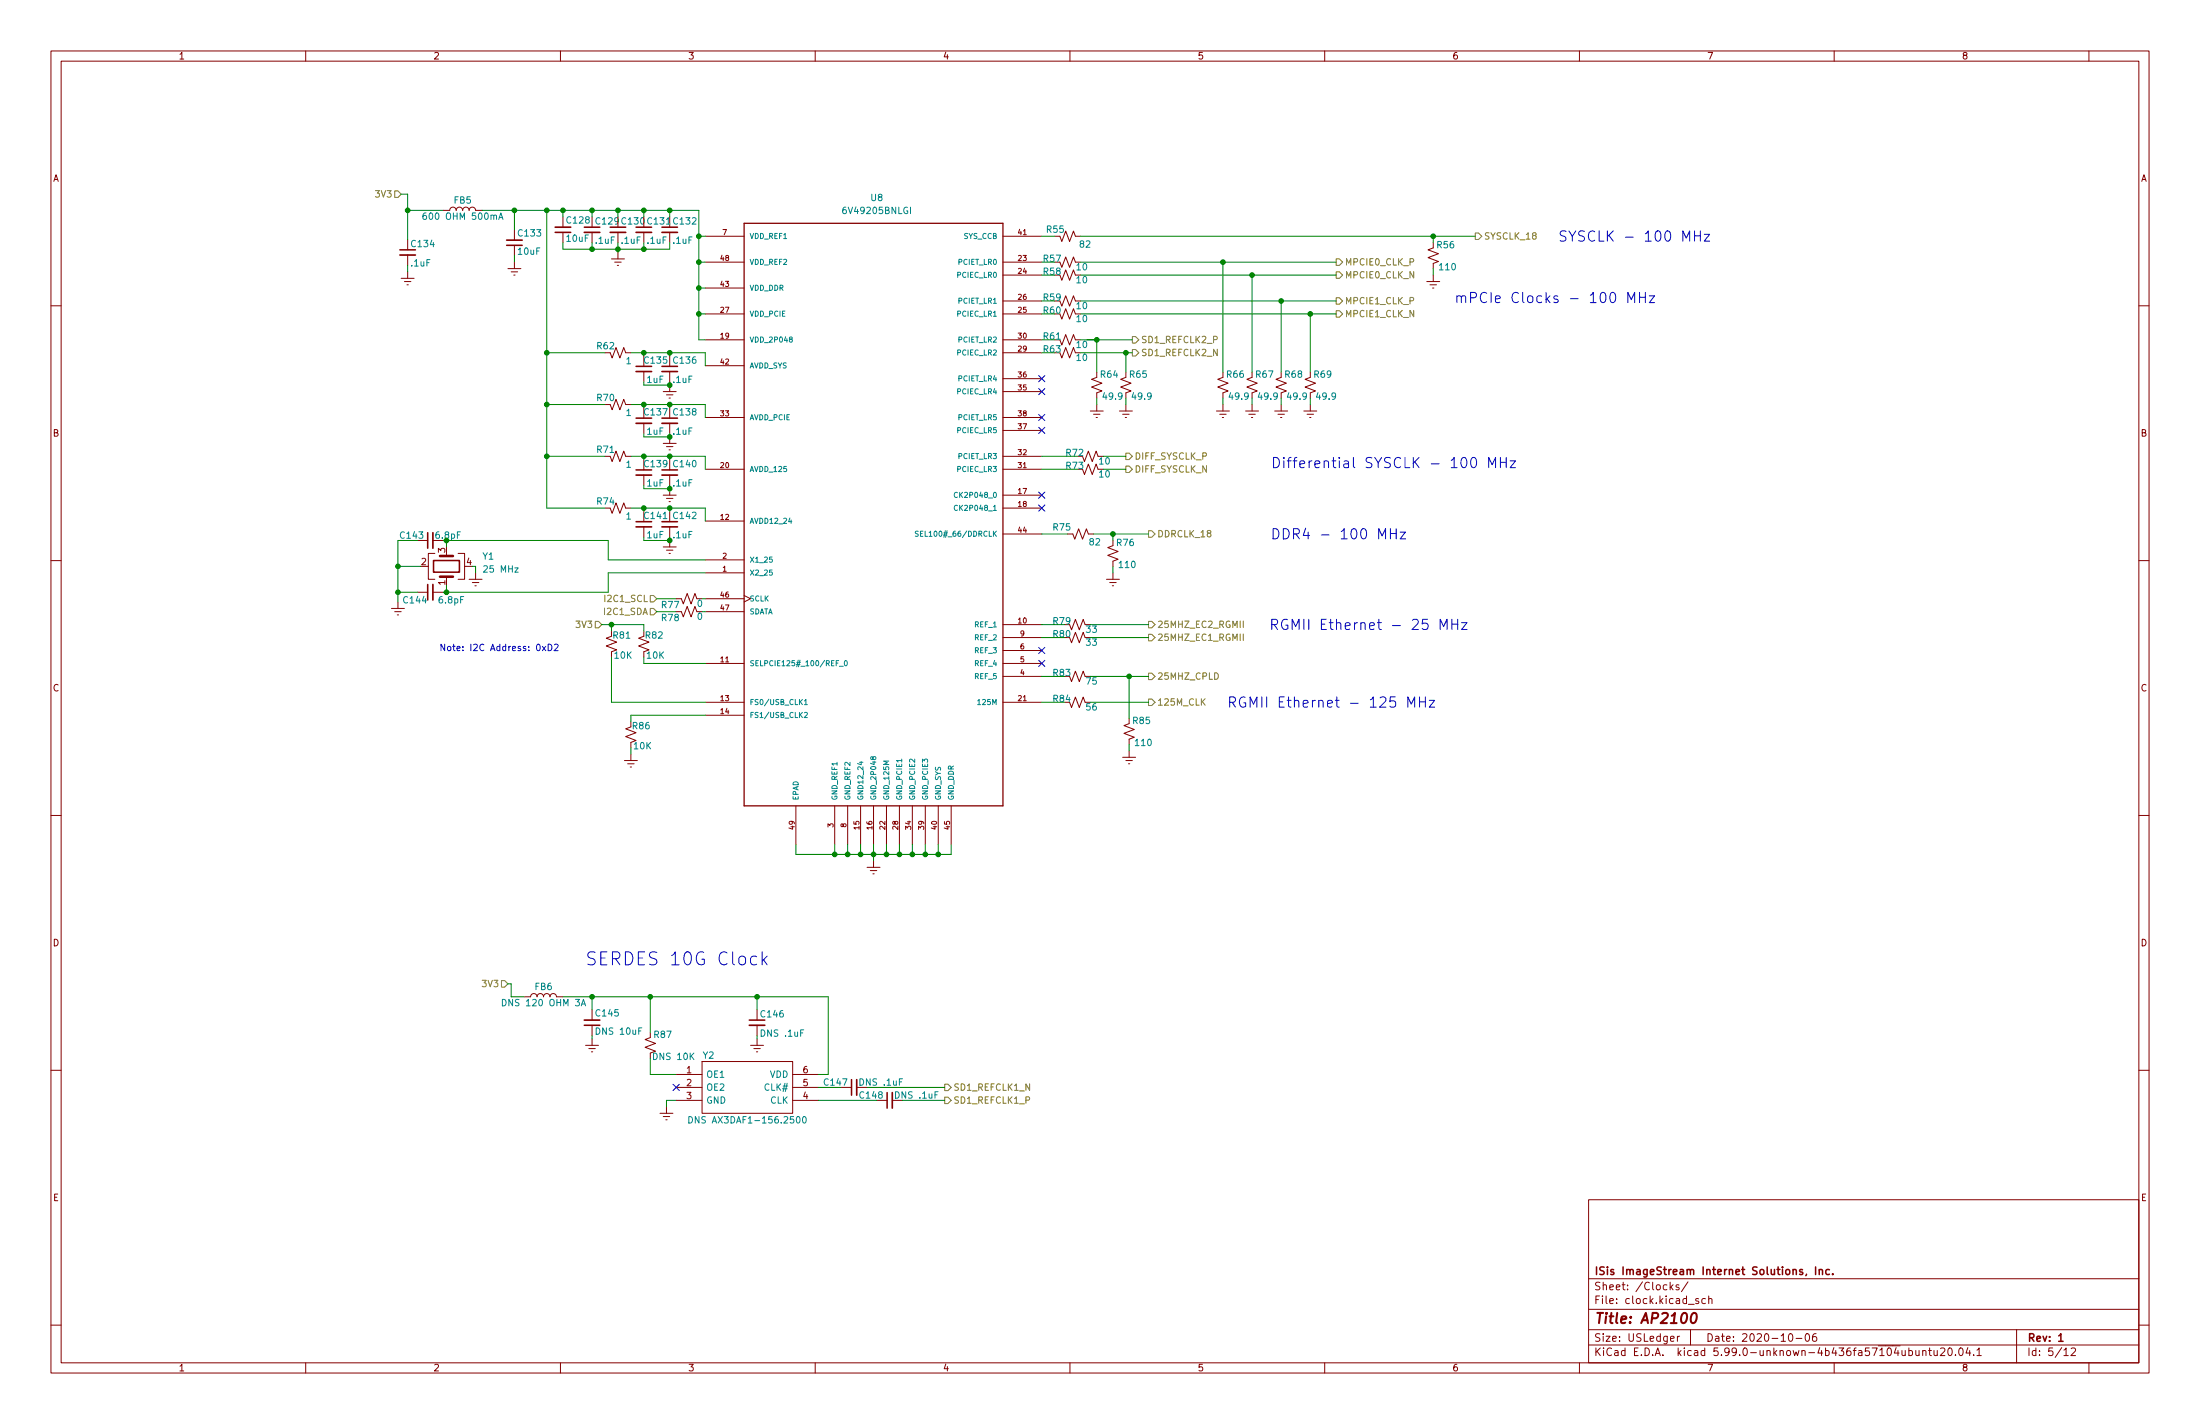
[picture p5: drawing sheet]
<svg xmlns="http://www.w3.org/2000/svg" width="432mm" height="279mm" viewBox="0 0 432 279" stroke-linecap="round" stroke-linejoin="round" font-family="sans-serif">
<g fill="none" stroke="#840000" stroke-width=".2">
<path d="M10 10h411.8v259.4h-411.8zM12 12h407.8v255.4h-407.8zM60 10v2M110 10v2M160 10v2M210 10v2M260 10v2M310 10v2M360 10v2M410 10v2M10 60h2M78.7 54.6h2.6"/>
<path d="M79.4 55.2h1.2M79.9 55.9h.2M80 47v2M80 50v2.1M80 53.3v1.3M88.3 41.3a.64 .64 0 0 1 .6-.7 .64 .64 0 0 1 .6 .7 .64 .64 0 0 1 .7-.7 .64 .64 0 0 1 .6 .7 .64 .64 0 0 1 .6-.7 .64 .64 0 0 1 .7 .7 .64 .64 0 0 1 .6-.7 .64 .64 0 0 1 .6 .7M99.7 52.7h2.5M100.3 53.3h1.3M100.8 54h.3M101 45.1v2M101 48.1v2.1M101 51.4v1.3"/>
<path d="M110.5 42.5v2.1M110.5 45.6v2M116.2 42.5v2.1M116.2 45.6v2M120 50.8h2.6M120.6 51.4h1.3M121.2 52.1h.2M121.3 45.6v2M121.3 49.5v1.3M126.4 45.6v2M131.4 45.6v2M138.4 51.4h7.6"/>
<path d="M138.4 46.4h7.6M138.4 56.5h7.6M196.8 51.4h7.7M196.8 54h7.7M196.8 46.4h7.7M196.8 59.1h7.7M207 46.4h1l.4 1 .8-2.1 .7 2.1 .8-2.1 .4 1.1h1M208 51.4l.4 1.1 .8-2.1 .7 2.1 .8-2.1 .4 1M208 54l.4 1 .8-2 .7 2 .8-2 .4 1M208 59.1l.4 1 .8-2.1 .7 2.1 .8-2.1 .4 1.1M280 55.2h2.6M280.7 55.9h1.2"/>
<path d="M281.2 56.5h.2M281.3 47.6v1l-1 .4 2 .8-2 .7 2 .8-1 .4v1M281.3 54v1.2M419.8 60h2M118.7 69.2h1.1l.3 1 .8-2 .8 2 .7-2 .4 1h1M118.7 79.4h1.1l.3 1 .8-2 .8 2 .7-2 .4 1h1M126.4 72.9v2M130.2 76.8h2.5M130.8 77.5h1.3M131.3 78.1h.3M131.4 69.9v2M131.4 72.9v2"/>
<path d="M131.4 75.6v1.2M138.4 66.7h7.6M138.4 61.6h7.6M138.4 71.8h7.6M196.8 69.2h7.7M196.8 76.8h7.7M196.8 66.7h7.7M196.8 61.6h7.7M196.8 74.3h7.7M208 69.2l.4 1 .8-2 .7 2 .8-2 .4 1M208 66.7l.4 1 .8-2 .7 2 .8-2 .4 1M208 61.6l.4 1 .8-2 .7 2 .8-2 .4 1"/>
<path d="M215.3 73v1l-1.1 .4 2.1 .8-2.1 .7 2.1 .8-1 .4v1M215.3 79.4v1.2M221 73v1l-1 .4 2 .8-2 .7 2 .8-1 .4v1M221 79.4v1.2M240 73v1l-1 .4 2 .8-2 .7 2 .8-1 .4v1M240 79.4v1.2M245.7 73v1l-1 .4 2.1 .8-2.1 .7 2.1 .8-1.1 .4v1M245.7 79.4v1.2M251.5 73v1l-1.1 .4 2.1 .8-2.1 .7 2.1 .8-1 .4v1M251.5 79.4v1.2M257.2 73v1l-1 .4 2 .8-2 .7 2 .8-1 .4v1M257.2 79.4v1.2"/>
<path d="M118.7 89.5h1.1l.3 1.1 .8-2.1 .8 2.1 .7-2.1 .4 1h1M118.7 99.7h1.1l.3 1 .8-2 .8 2 .7-2 .4 1h1M126.4 83.1v2M126.4 93.2v2.1M130.2 97.2h2.5M130.2 87h2.5M130.8 97.8h1.3M130.8 87.6h1.3M131.3 98.4h.3M131.3 88.3h.3M131.4 80v2M131.4 83.1v2"/>
<path d="M131.4 85.7v1.3M131.4 90.2v2M131.4 93.2v2.1M131.4 95.9v1.3M138.4 81.9h7.6M138.4 92.1h7.6M196.8 81.9h7.7M196.8 97.2h7.7M196.8 89.5h7.7M196.8 99.7h7.7M196.8 92.1h7.7M196.8 84.5h7.7"/>
<path d="M212.5 92.1l.4 1 .7-2 .8 2 .7-2 .4 1M212.5 89.5l.4 1.1 .7-2.1 .8 2.1 .7-2.1 .4 1M214 80.6h2.5M214.6 81.3h1.3M215.1 81.9h.3M219.7 80.6h2.5M220.3 81.3h1.3M220.9 81.9h.2M238.8 80.6h2.5M239.4 81.3h1.3M239.9 81.9h.3M244.5 80.6h2.5"/>
<path d="M245.1 81.3h1.3M245.6 81.9h.3M250.2 80.6h2.5M250.8 81.3h1.3M251.3 81.9h.3M255.9 80.6h2.5M256.5 81.3h1.3M257 81.9h.3M10 110h2M76.8 119.4h2.6M78.1 118.1v1.3M81.9 106h2"/>
<path d="M81.9 116.2h2M85 106h2M85 116.2h2M85.3 108.6h-1.2v5.1h1.2M87.6 108.6v.5M87.6 113.2v.5M89.9 108.6h1.3v5.1h-1.3M92.1 113.7h2.5M92.7 114.3h1.3M93.2 114.9h.3M93.3 112.4v1.3M126.4 103.4v2"/>
<path d="M130.2 107.3h2.5M130.8 108h1.3M131.3 108.6h.3M131.4 100.3v2.1M131.4 103.4v2M131.4 106v1.3M133.7 117.5l.4 1 .8-2 .7 2 .8-2 .4 1M138.4 112.4h7.6M138.4 109.9h7.6M138.4 102.2h7.6M138.4 117.5h7.6M146 116.8l1.3 .7-1.3 .6"/>
<path d="M196.8 104.8h7.7M209.5 104.8h1.1l.3 1 .8-2 .8 2 .7-2 .4 1h1M217.2 113.7h2.5M217.8 114.3h1.3M218.3 114.9h.3M218.4 106v1.1l-1 .3 2.1 .8-2.1 .8 2.1 .7-1.1 .4v1M218.4 112.4v1.3M419.8 110h2M77.5 120h1.2M78 120.7h.2M120 124.8l-1 .4 2 .8-2 .7 2 .8-1 .4v1M126.4 124.8l-1.1 .4 2.1 .8-2.1 .7 2.1 .8-1 .4v1"/>
<path d="M132.7 120h1l.4 1 .8-2 .7 2 .8-2 .4 1M138.4 120h7.6M138.4 130.2h7.6M138.4 137.8h7.6M196.8 132.7h7.7M196.8 130.2h7.7M196.8 127.6h7.7M196.8 125.1h7.7M196.8 122.6h7.7M196.8 137.8h7.7M209.9 125.1l.4 1 .8-2 .7 2 .8-2 .4 1M209.9 137.8l.4 1 .8-2 .7 2 .8-2 .4 1"/>
<path d="M209.9 132.7l.4 1 .8-2 .7 2 .8-2 .4 1M209.9 122.6l.4 1 .8-2.1 .7 2.1 .8-2.1 .4 1.1M10 160h2M122.6 149.2h2.5M123.2 149.9h1.3M123.7 150.5h.3M123.8 142.6l-1 .4 2 .8-2 .7 2 .8-1 .4v1M123.8 148v1.2M138.4 140.3h7.6M156.2 158.1v7.6M163.8 158.1v7.6M166.4 158.1v7.6"/>
<path d="M168.9 158.1v7.6M171.4 158.1v7.6M174 158.1v7.6M176.5 158.1v7.6M179.1 158.1v7.6M181.6 158.1v7.6M184.1 158.1v7.6M186.7 158.1v7.6M220.3 148.6h2.6M221 149.2h1.2M221.5 149.9h.2M221.6 141v1l-1 .4 2 .7-2 .8 2 .8-1 .3v1.1"/>
<path d="M221.6 147.3v1.3M419.8 160h2M170.2 170.2h2.5M170.8 170.8h1.3M171.3 171.5h.3M171.4 168.9v1.3M104.1 195.6a.64 .64 0 0 1 .7-.7 .64 .64 0 0 1 .6 .7 .64 .64 0 0 1 .6-.7 .64 .64 0 0 1 .7 .7 .64 .64 0 0 1 .6-.7 .64 .64 0 0 1 .6 .7 .64 .64 0 0 1 .7-.7 .64 .64 0 0 1 .6 .7M116.2 198.1v2.1M148.6 198.1v2.1M10 210h2M114.9 205.1h2.6M115.6 205.7h1.2"/>
<path d="M116.1 206.4h.2M116.2 201.2v2M116.2 203.8v1.3M127.6 202.6v1l-1 .4 2.1 .7-2.1 .8 2.1 .7-1.1 .4v1M129.5 218.4h2.6M130.2 219.1h1.2M130.7 219.7h.2M130.8 217.2v1.2M132.7 210.8h5.1M132.7 213.4h5.1M132.7 215.9h5.1M137.8 208.3h17.8v10.1h-17.8z"/>
<path d="M147.3 205.1h2.6M148 205.7h1.2M148.5 206.4h.2M148.6 201.2v2M148.6 203.8v1.3M155.6 210.8h5.1M155.6 213.4h5.1M155.6 215.9h5.1M165.1 213.4h2M168.1 213.4h2.1M172.1 215.9h2M175.1 215.9h2.1"/>
<path d="M419.8 210h2M311.8 235.4h108v32h-108zM10 260h2M311.8 256.9h108M311.8 250.9h108M327.8 251.6v1.5M327.9 252.5l.5 .6M328.4 252.1l-.6 .5M329.5 252.2l-.3-.1-.3 .2 .1 .2 .5 .1v.4h-.6M331.3 251.5l-1.3 1.9M333.4 254.9l-.4-.1-.2 .2 .1 .2 .5 .2v.3h-.6M334.7 254.9l-.4-.1-.3 .3 .2 .6h.5"/>
<path d="M335.4 254.9l.2-.1 .3 .1 .1 .9M335.4 254.3v1.5M419.8 260h2M60 267.4v2M110 267.4v2M160 267.4v2M210 267.4v2M260 267.4v2M310 267.4v2M311.8 263.9h108M311.8 260.9h108M327.9 262.7l.7-.2-.1-.3h-.4l-.2 .2v.7h.6"/>
<path d="M329.2 262.2v1M329.7 262.2l-.5 .3M331.8 260.9v3M351.2 261.7h.2a.8 .8 0 0 1 .5 .7 .8 .8 0 0 1-.5 .8 .99 .99 0 0 1-.2-1.5zM352.5 262.6h1.2M354.5 261.7h.2a.8 .8 0 0 1 .5 .7 .8 .8 0 0 1-.5 .8 1 1 0 0 1-.2-1.5zM356.4 261.7a.6 .6 0 0 0-.7 .6v.6l.2 .2 .4 .1 .2-.2 .1-.5-.2-.2-.4-.1-.3 .3M360 267.4v2M377.4 265.1l.2-.1h.3l.1 1M377.4 265v1M378.5 265h.6M378.7 264.5v1.3l.4 .2"/>
<path d="M379.6 265l.1 .9 .3 .1 .2-.2M380.2 265v1M380.9 264.6l.5-.1 .3 .1v.3l-.9 1.1h.9M382.5 264.5h.2a.8 .8 0 0 1 .5 .7 .8 .8 0 0 1-.5 .8 1 1 0 0 1-.2-1.5zM383.8 265.8v.2M384.7 264.5h.1a.8 .8 0 0 1 .5 .7 .8 .8 0 0 1-.5 .8 .99 .99 0 0 1-.1-1.5zM386.2 264.4l-.3 1.1h.9M386.6 265v1M387.4 265.8v.2M388 264.9l.4-.4v1.5M388 266h.9M395.8 260.9v6.5"/>
<path d="M405.1 264.9l.4-.4v1.5M405.1 266h.8M406.5 264.6l.6-.1 .2 .1 .1 .3-1 1.1h1M410 267.4v2"/>
</g>
<g fill="none" stroke="#840000" stroke-width=".3">
<path d="M78.5 49h3M99.4 48.1h3.1M109 45.6h3M114.7 44.6h3M119.8 44.6h3M124.8 44.6h3.1M129.9 44.6h3.1M124.8 71.9h3.1M129.9 71.9h3.1M124.8 92.2h3.1M124.8 82h3.1M129.9 92.2h3.1"/>
<path d="M129.9 82h3.1M83.9 104.5v3.1M83.9 114.7v3M85.1 110h5.1v2.3h-5.1zM124.8 102.4h3.1M129.9 102.4h3.1M114.7 201.2h3M147.1 200.2h3M167.1 211.8v3.1M174.1 214.4v3M354.6 250l-.2 .3M356.4 248.6v1.5"/>
<path d="M357.1 249.2l.2-.1 .3 .1 .1 .9M357.1 249.1v1M359.1 249.2l-.5-.1-.2 .3 .1 .6h.6M359.7 249.9v.2M404.1 262.1l.4-.4v1.5M404.1 263.2h.8"/>
</g>
<path d="M332.2 257.8l.1-.1a.44 .44 0 0 1 .7 .3 1.15 1.15 0 0 1-.8 1.6l-.2-.1a1.53 1.53 0 0 1 .2-1.7z" fill="none" stroke="#840000" stroke-width=".4"/>
<g fill="none" stroke="#008484" stroke-width=".2">
<path d="M83.6 41.8h-.4l-.1 .3-.1 .7 .2 .3 .5-.2v-.4l-.1-.2h-.4l-.2 .2M97.9 43.1l.4-1.3 .4 1.3M98 42.7h.6M178.7 40.6v1.3M155.1 66.6l-.2-.2 .1-.2h.4l.1 .3-.6 .2 .2 .4 .4-.2-.2-.3M187.9 96.7a.45 .45 0 0 0-.6 .4 .45 .45 0 0 0 .6 .4M187.9 99.2a.45 .45 0 0 0-.6 .4 .45 .45 0 0 0 .6 .5M151.5 111.8h-.4l-.1 .5h.5v.5h-.5M151.5 109.3h-.4l-.1 .5 .5-.1v.5h-.5M155 101.6l-.2 .8h.6M180.2 104.3h-.5a.42 .42 0 0 0 .5 .5l-.1 .4h-.5M180.7 104.7h.3"/>
<path d="M181.1 104.2h-.4v1h.4M157.9 137.5l.3-.3v1.1M157.9 139.9l.4-.1 .2 .3-.7 .7h.7M157.9 138.3h.6M164.6 129.6h-.5v1M164.8 130.7h.7M165.8 129.7l.2-.1a.49 .49 0 0 1 .3 .5 .49 .49 0 0 1-.4 .5l-.2-.4zM191.9 137.5l.3-.3v1.1M191.9 138.3h.6M168.7 149.6h.7M169 149.4v.7l-.7-.3M171.3 148.7l.2-.2 .4 .2v.2l-.4 .1-.3-.5-.3 .1 .1 .4h.1l.2-.2"/>
<path d="M98.6 196.1a.64 .64 0 0 1 .7 .6 .64 .64 0 0 1-.7 .7zM114.1 197.4l.4-1.3 .4 1.3M114.2 197h.6M135.2 219.1a.64 .64 0 0 1 .7 .6 .64 .64 0 0 1-.7 .7zM157.6 219.2l.2-.1a.68 .68 0 0 1 .5 .6 .68 .68 0 0 1-.5 .7l-.3-.5z"/>
</g>
<g fill="none" stroke="#840000" stroke-width=".33">
<path d="M78.5 50h3M99.4 47.1h3.1M109 44.6h3M114.7 45.6h3M119.8 45.6h3M124.8 45.6h3.1M129.9 45.6h3.1M124.8 72.9h3.1M129.9 72.9h3.1M124.8 93.2h3.1M124.8 83.1h3.1M129.9 93.2h3.1"/>
<path d="M129.9 83.1h3.1M85 104.5v3.1M85 114.7v3M124.8 103.4h3.1M129.9 103.4h3.1M114.7 200.2h3M147.1 201.2h3M168.1 211.8v3.1M175.1 214.4v3"/>
</g>
<path d="M86.4 113.2h2.5M86.4 109.1h2.5" fill="none" stroke="#840000" stroke-width=".51"/>
<path d="M146 43.8h50.8v114.3h-50.8z" fill="none" stroke="#840000" stroke-width=".25"/>
<g fill="none" stroke="#848400" stroke-width=".2">
<path d="M77.5 37.5h.6l.6 .6-.6 .6h-.6zM262.3 58.4h.6l.6 .7-.6 .6h-.6zM262.3 53.3h.6l.6 .7-.6 .6h-.6zM262.3 50.8h.6l.6 .6-.6 .7h-.6zM289.6 45.7h.6l.6 .7-.6 .6h-.6zM222.2 66h.7l.6 .7-.6 .6h-.7zM222.2 68.6h.7l.6 .6-.6 .7h-.7zM262.3 61h.6l.6 .6-.6 .6h-.6zM221 88.9h.6l.6 .6-.6 .7h-.6zM221 91.4h.6l.6 .7-.6 .6h-.6zM127.6 119.4h.7l.6 .6-.6 .7h-.7zM127.6 116.8h.7l.6 .7-.6 .6h-.7z"/>
<path d="M225.4 104.1h.7l.6 .7-.6 .6h-.7zM116.8 121.9h.7l.6 .7-.6 .6h-.7zM225.4 121.9h.7l.6 .7-.6 .6h-.7zM225.4 124.5h.7l.6 .6-.6 .6h-.7zM225.4 132.1h.7l.6 .6-.6 .7h-.7zM225.4 137.2h.7l.6 .6-.6 .6h-.7zM238.4 132a.64 .64 0 0 1 .7 .7 .64 .64 0 0 1-.7 .6zM244 121.9v1.2M244 124.4v1.3M98.4 192.4h.7l.6 .6-.6 .7h-.7zM185.4 215.3h.7l.6 .6-.6 .6h-.7zM185.4 212.7h.7l.6 .7-.6 .6h-.7z"/>
</g>
<g fill="none" stroke="#0000c2" stroke-width=".2">
<path d="M286 58.2a.5 .5 0 0 1 .8 .1v1.1M286 58v1.4M286.8 58.3l.3-.3 .5 .1 .1 1.3M288.6 58.4h.8a.54 .54 0 0 0 .4-.5 .54 .54 0 0 0-.4-.5h-.8v2M291.8 57.6a.81 .81 0 0 0-1 0 .81 .81 0 0 0-.3 .9 .75 .75 0 0 0 .4 .8 .75 .75 0 0 0 .9-.1M307.4 45.4h-1a.48 .48 0 0 0-.2 .5 .48 .48 0 0 0 .4 .4 .73 .73 0 0 1 .8 .4l-.1 .4-.3 .2-.8-.1M307.9 45.3l.7 1.1 .7-1.1M308.6 46.4v.9M311 45.4h-1a.48 .48 0 0 0-.1 .5 .48 .48 0 0 0 .3 .4 .73 .73 0 0 1 .8 .4l-.1 .4-.3 .2-.8-.1M250 89.8a1.01 1.01 0 0 1 1.1 1 1.01 1.01 0 0 1-1.1 1zM252 89.8v.1M252 90.4v1.4"/>
<path d="M252.6 90.4h.8M253.4 89.8l-.4 .1-.1 .1v1.8M253.8 90.4h.7M254.5 89.8l-.3 .1-.1 .1v1.8M255.1 91.1l1-.2-.1-.4-.6-.1-.3 .3 .1 1h.8M296.4 90.4h1.1l-1.1 1.4h1.1M249.9 103.7a1.01 1.01 0 0 1 1.1 1 1.01 1.01 0 0 1-1.1 1zM251.9 103.7a1.01 1.01 0 0 1 1.1 1 1.01 1.01 0 0 1-1.1 1zM253.9 104.8h.8a.55 .55 0 0 0 .4-.5 .55 .55 0 0 0-.4-.6h-.8v2M87.3 126.4v1.3l-.7-1.3v1.3M87.9 126.9l.3-.1 .3 .3v.3l-.3 .3-.4-.3zM108.8 126.5l.5-.1 .2 .4-.7 .9h.7"/>
<path d="M241.3 137.8h.8a.54 .54 0 0 0 .4-.5 .54 .54 0 0 0-.4-.6h-.8v2.1M241.8 137.8l.7 1M244.4 136.8a.92 .92 0 0 0-1.1 .4 .92 .92 0 0 0 .1 1.1 .7 .7 0 0 0 1.1 .3v-.7h-.4M245.4 138.8v-2.1l.6 1.5 .7-1.5v2.1M249.6 122.6h.8a.54 .54 0 0 0 .4-.6 .54 .54 0 0 0-.4-.5h-.8v2M250.1 122.6l.7 .9M252.7 121.6a.92 .92 0 0 0-1.1 .3 .92 .92 0 0 0 0 1.1 .7 .7 0 0 0 1.2 .3v-.6h-.4M253.6 123.5v-2l.7 1.4 .7-1.4v2M116.8 186.9l-.9-.1a.62 .62 0 0 0-.5 .6 .62 .62 0 0 0 .5 .6 .93 .93 0 0 1 .9 .6 .65 .65 0 0 1-.5 .7l-.9-.1"/>
</g>
<g fill="none" stroke="#008400" stroke-width=".2">
<path d="M78.7 38.1h1.3v8.9M80 41.3h7M80 52.1v1.2M94.6 41.3h42.6v25.4h1.2M101 41.3v3.8M101 50.2v1.2M107.3 41.3v58.4h11.4M110.5 47.6v1.3h20.9v-1.3M110.5 41.3v1.2M116.2 41.3v1.2M116.2 47.6v1.3M121.3 41.3v1.2"/>
<path d="M121.3 47.6v1.9M126.4 41.3v1.2M126.4 47.6v1.3M131.4 41.3v1.2M137.2 51.4h1.2M137.2 46.4h1.2M137.2 56.5h1.2M204.5 46.4h2.5M212.1 51.4h50.2M212.1 46.4h77.5M212.1 59.1h50.2M212.1 54h50.2"/>
<path d="M240 51.4v21.6M245.7 54v19M251.5 59.1v13.9M281.3 46.4v1.2M281.3 52.7v1.3M107.3 69.2h11.4M107.3 79.4h11.4M123.8 69.2h14.6v2.6M123.8 79.4h14.6v2.5M126.4 74.9v.7h5v-.7M126.4 69.2v.7M126.4 79.4v.6"/>
<path d="M131.4 69.2v.7M131.4 79.4v.6M137.2 61.6h1.2M212.1 61.6h50.2M212.1 69.2h10.1M212.1 66.7h10.1M215.3 66.7v6.3M215.3 78.1v1.3M221 69.2v3.8M221 78.1v1.3M240 78.1v1.3M245.7 78.1v1.3"/>
<path d="M251.5 78.1v1.3M257.2 61.6v11.4M257.2 78.1v1.3M107.3 89.5h11.4M123.8 89.5h14.6v2.6M123.8 99.7h14.6v2.5M126.4 85.1v.6h5v-.6M126.4 95.3v.6h5v-.6M126.4 89.5v.7M126.4 99.7v.6M131.4 89.5v.7M131.4 99.7v.6"/>
<path d="M204.5 89.5h7M204.5 92.1h7M216.5 89.5h4.5M216.5 92.1h4.5M78.1 111.1h4.4M78.1 116.2h3.8M81.9 106h-3.8v12.1M87.6 107.3v-1.3h31.8v3.9h19M87.6 114.9v1.3M92.7 111.1h.6v1.3M126.4 105.4v.6h5v-.6M128.9 117.5h3.8"/>
<path d="M137.8 117.5h.6M138.4 112.4h-19v3.8h-32.4M204.5 104.8h5M214.6 104.8h10.8M218.4 104.8v1.2M218.4 111.1v1.3M118.1 122.6h8.3v1.2M120 128.9v8.9h18.4M120 122.6v1.2M126.4 128.9v1.3h12M128.9 120h3.8M137.8 120h.6"/>
<path d="M204.5 122.6h4.4M204.5 137.8h4.4M204.5 132.7h4.4M204.5 125.1h4.4M214 122.6h11.4M214 137.8h11.4M214 132.7h11.4M214 125.1h11.4M221.6 132.7v8.3M123.8 146.7v1.3M138.4 140.3h-14.6v1.3M221.6 146.1v1.2"/>
<path d="M156.2 165.7v1.9h30.5v-1.9M163.8 165.7v1.9M166.4 165.7v1.9M168.9 165.7v1.9M171.4 165.7v3.2M174 165.7v1.9M176.5 165.7v1.9M179.1 165.7v1.9M181.6 165.7v1.9M184.1 165.7v1.9M99.7 193h.6v2.6M110.5 195.6h52.1v15.2h-1.9"/>
<path d="M116.2 195.6v2.5M127.6 195.6v7M148.6 195.6v2.5M116.2 203.2v.6M127.6 207.6v3.2h5.1M132.7 215.9h-1.9v1.3M148.6 203.2v.6M160.7 215.9h11.4M160.7 213.4h4.4M170.2 213.4h15.2M177.2 215.9h8.2"/>
</g>
<g fill="none" stroke="#000084" stroke-width=".2">
<path d="M203.9 73.7l1.2 1.2M203.9 76.2l1.2 1.2M205.1 73.7l-1.2 1.2M205.1 76.2l-1.2 1.2M203.9 81.3l1.2 1.2M203.9 96.5l1.2 1.3M203.9 99.1l1.2 1.2M203.9 83.8l1.2 1.3M205.1 81.3l-1.2 1.2M205.1 96.5l-1.2 1.3M205.1 99.1l-1.2 1.2M205.1 83.8l-1.2 1.3"/>
<path d="M203.9 127l1.2 1.2M203.9 129.6l1.2 1.2M205.1 127l-1.2 1.2M205.1 129.6l-1.2 1.2M132.1 212.8l1.2 1.2M133.3 212.8l-1.2 1.2"/>
</g>
<g fill="#008400" stroke="#008400" stroke-width=".2">
<circle cx="78.1" cy="111.1" r=".46"/>
<circle cx="78.1" cy="116.2" r=".46"/>
<circle cx="107.3" cy="89.5" r=".46"/>
<circle cx="87.6" cy="116.2" r=".46"/>
<circle cx="126.4" cy="79.4" r=".46"/>
<circle cx="131.4" cy="79.4" r=".46"/>
<circle cx="126.4" cy="99.7" r=".46"/>
<circle cx="131.4" cy="95.9" r=".46"/>
<circle cx="131.4" cy="99.7" r=".46"/>
<circle cx="126.4" cy="89.5" r=".46"/>
<circle cx="131.4" cy="85.7" r=".46"/>
<circle cx="131.4" cy="89.5" r=".46"/>
<circle cx="120" cy="122.6" r=".46"/>
<circle cx="131.4" cy="106" r=".46"/>
<circle cx="107.3" cy="69.2" r=".46"/>
<circle cx="126.4" cy="69.2" r=".46"/>
<circle cx="107.3" cy="79.4" r=".46"/>
<circle cx="131.4" cy="69.2" r=".46"/>
<circle cx="131.4" cy="75.6" r=".46"/>
<circle cx="116.2" cy="195.6" r=".46"/>
<circle cx="127.6" cy="195.6" r=".46"/>
<circle cx="166.4" cy="167.6" r=".46"/>
<circle cx="168.9" cy="167.6" r=".46"/>
<circle cx="163.8" cy="167.6" r=".46"/>
<circle cx="148.6" cy="195.6" r=".46"/>
<circle cx="171.4" cy="167.6" r=".46"/>
<circle cx="221.6" cy="132.7" r=".46"/>
<circle cx="218.4" cy="104.8" r=".46"/>
<circle cx="107.3" cy="41.3" r=".46"/>
<circle cx="110.5" cy="41.3" r=".46"/>
<circle cx="116.2" cy="41.3" r=".46"/>
<circle cx="116.2" cy="48.9" r=".46"/>
<circle cx="121.3" cy="48.9" r=".46"/>
<circle cx="121.3" cy="41.3" r=".46"/>
<circle cx="80" cy="41.3" r=".46"/>
<circle cx="101" cy="41.3" r=".46"/>
<circle cx="131.4" cy="41.3" r=".46"/>
<circle cx="137.2" cy="46.4" r=".46"/>
<circle cx="137.2" cy="56.5" r=".46"/>
<circle cx="137.2" cy="61.6" r=".46"/>
<circle cx="126.4" cy="48.9" r=".46"/>
<circle cx="137.2" cy="51.4" r=".46"/>
<circle cx="126.4" cy="41.3" r=".46"/>
<circle cx="221" cy="69.2" r=".46"/>
<circle cx="174" cy="167.6" r=".46"/>
<circle cx="176.5" cy="167.6" r=".46"/>
<circle cx="179.1" cy="167.6" r=".46"/>
<circle cx="181.6" cy="167.6" r=".46"/>
<circle cx="184.1" cy="167.6" r=".46"/>
<circle cx="215.3" cy="66.7" r=".46"/>
<circle cx="245.7" cy="54" r=".46"/>
<circle cx="251.5" cy="59.1" r=".46"/>
<circle cx="257.2" cy="61.6" r=".46"/>
<circle cx="240" cy="51.4" r=".46"/>
<circle cx="281.3" cy="46.4" r=".46"/>
</g>
<text font-size="3.5" fill="#0000c2" x="118.3" y="189.4">SERDES 10G Clock</text>
<g font-size="2.8" fill="#0000c2">
<text x="310.9" y="47.4">SYSCLK - 100 MHz</text>
<text x="292.8" y="59.5">mPCIe Clocks - 100 MHz</text>
<text x="257.4" y="91.9">Differential SYSCLK - 100 MHz</text>
<text x="255" y="105.8">DDR4 - 100 MHz</text>
<text x="256" y="123.6">RGMII Ethernet - 25 MHz</text>
<text x="248.1" y="138.8">RGMII Ethernet - 125 MHz</text>
</g>
<text font-size="2.8" fill="#840000" x="312.8" y="259.7">Title: AP2100</text>
<g font-size="2.1" fill="#840000">
<text x="312.8" y="250.2">ISis ImageStream Internet Solutions, Inc.</text>
<text x="312.8" y="255.9">File: clock.kicad_sch</text>
<text x="312.8" y="253.2">Sheet: /Clocks/</text>
<text x="312.8" y="263.2">Size: USLedger</text>
<text x="334.8" y="263.2">Date: 2020-10-06</text>
<text x="397.8" y="263.2">Rev: 1</text>
<text x="312.8" y="266">KiCad E.D.A. kicad 5.99.0-unknown-4b436fa57~104~ubuntu20.04.1</text>
<text x="397.8" y="266">Id: 5/12</text>
</g>
<g font-size="1.8" fill="#840000">
<text x="35" y="11.7">1</text>
<text x="85" y="11.7">2</text>
<text x="135" y="11.7">3</text>
<text x="185" y="11.7">4</text>
<text x="235" y="11.7">5</text>
<text x="285" y="11.7">6</text>
<text x="335" y="11.7">7</text>
<text x="385" y="11.7">8</text>
<text x="10.3" y="35.6">A</text>
<text x="420.1" y="35.6">A</text>
<text x="117.1" y="44">C129</text>
<text x="122.1" y="44">C130</text>
<text x="10.3" y="85.7">B</text>
<text x="420.1" y="85.7">B</text>
<text x="82.7" y="110.9">2</text>
<text x="87.4" y="108.4" transform="rotate(-90 87.4 108.4)">3</text>
<text x="91.6" y="110.9">4</text>
<text x="87.4" y="114.8" transform="rotate(-90 87.4 114.8)">1</text>
<text x="10.3" y="135.6">C</text>
<text x="420.1" y="135.6">C</text>
<text x="10.3" y="185.7">D</text>
<text x="420.1" y="185.7">D</text>
<text x="134.8" y="210.6">1</text>
<text x="134.8" y="213.1">2</text>
<text x="134.8" y="215.6">3</text>
<text x="157.6" y="215.6">4</text>
<text x="157.6" y="213.1">5</text>
<text x="157.6" y="210.6">6</text>
<text x="10.4" y="235.7">E</text>
<text x="420.2" y="235.7">E</text>
<text x="35" y="269.1">1</text>
<text x="85" y="269.1">2</text>
<text x="135" y="269.1">3</text>
<text x="185" y="269.1">4</text>
<text x="235" y="269.1">5</text>
<text x="285" y="269.1">6</text>
<text x="335" y="269.1">7</text>
<text x="385" y="269.1">8</text>
</g>
<g font-size="1.8" fill="#848400">
<text x="73.9" y="38.7">3V3</text>
<text x="291.2" y="47">SYSCLK_18</text>
<text x="263.9" y="52.1">MPCIE0_CLK_P</text>
<text x="263.9" y="59.7">MPCIE1_CLK_P</text>
<text x="263.9" y="54.6">MPCIE0_CLK_N</text>
<text x="263.9" y="62.2">MPCIE1_CLK_N</text>
<text x="223.9" y="67.3">SD1_REFCLK2_P</text>
<text x="223.9" y="69.8">SD1_REFCLK2_N</text>
<text x="222.6" y="90.2">DIFF_SYSCLK_P</text>
<text x="222.6" y="92.7">DIFF_SYSCLK_N</text>
<text x="227.1" y="105.4">DDRCLK_18</text>
<text x="119" y="118.1">I2C1_SCL</text>
<text x="113.3" y="123.2">3V3</text>
<text x="118.8" y="120.7">I2C1_SDA</text>
<text x="227.1" y="123.2">25MHZ_EC2_RGMII</text>
<text x="227.1" y="125.7">25MHZ_EC1_RGMII</text>
<text x="227.1" y="133.3">25MHZ_CPLD</text>
<text x="227.1" y="138.4">125M_CLK</text>
<text x="94.9" y="193.7">3V3</text>
<text x="187.1" y="214">SD1_REFCLK1_N</text>
<text x="187.1" y="216.5">SD1_REFCLK1_P</text>
</g>
<g font-size="1.8" fill="#008484">
<text x="89.1" y="39.9">FB5</text>
<text x="165.8" y="42">6V49205BNLGI</text>
<text x="171" y="39.4">U8</text>
<text x="83.9" y="43.1">600 OHM 500mA</text>
<text x="101.8" y="46.4">C133</text>
<text x="111.3" y="47.4">10uF</text>
<text x="111.3" y="43.8">C128</text>
<text x="116.9" y="47.8">.1uF</text>
<text x="122" y="47.8">.1uF</text>
<text x="127.1" y="47.8">.1uF</text>
<text x="127.2" y="44">C131</text>
<text x="132.2" y="47.8">.1uF</text>
<text x="132.3" y="44">C132</text>
<text x="205.5" y="45.7">R55</text>
<text x="80.7" y="52.3">.1uF</text>
<text x="80.9" y="48.5">C134</text>
<text x="101.7" y="50">10uF</text>
<text x="211.3" y="53">10</text>
<text x="212" y="48.6">82</text>
<text x="282.1" y="48.7">R56</text>
<text x="282.6" y="53">110</text>
<text x="211.3" y="55.6">10</text>
<text x="211.3" y="63.2">10</text>
<text x="211.3" y="60.6">10</text>
<text x="117.2" y="68.5">R62</text>
<text x="122.9" y="71.4">1</text>
<text x="126.6" y="71.3">C135</text>
<text x="132.3" y="71.3">C136</text>
<text x="211.3" y="70.8">10</text>
<text x="211.3" y="68.3">10</text>
<text x="127" y="75.1">1uF</text>
<text x="132.2" y="75.1">.1uF</text>
<text x="216.1" y="74.1">R64</text>
<text x="221.8" y="74.1">R65</text>
<text x="240.8" y="74.1">R66</text>
<text x="246.6" y="74.1">R67</text>
<text x="252.3" y="74.1">R68</text>
<text x="258" y="74.1">R69</text>
<text x="117.2" y="78.7">R70</text>
<text x="122.9" y="81.6">1</text>
<text x="126.6" y="81.5">C137</text>
<text x="132.3" y="81.5">C138</text>
<text x="216.6" y="78.4">49.9</text>
<text x="222.3" y="78.4">49.9</text>
<text x="241.4" y="78.4">49.9</text>
<text x="247.1" y="78.4">49.9</text>
<text x="252.8" y="78.4">49.9</text>
<text x="258.5" y="78.4">49.9</text>
<text x="117.2" y="88.8">R71</text>
<text x="127" y="85.3">1uF</text>
<text x="132.2" y="85.3">.1uF</text>
<text x="209.3" y="89.5">R72</text>
<text x="122.9" y="91.8">1</text>
<text x="126.6" y="91.7">C139</text>
<text x="127" y="95.4">1uF</text>
<text x="132.2" y="95.4">.1uF</text>
<text x="132.3" y="91.7">C140</text>
<text x="209.3" y="92">R73</text>
<text x="215.8" y="93.7">10</text>
<text x="215.8" y="91.1">10</text>
<text x="117.2" y="99">R74</text>
<text x="122.9" y="101.9">1</text>
<text x="126.6" y="101.8">C141</text>
<text x="132.3" y="101.8">C142</text>
<text x="78.7" y="105.7">C143</text>
<text x="127" y="105.6">1uF</text>
<text x="132.2" y="105.6">.1uF</text>
<text x="206.8" y="104.1">R75</text>
<text x="213.9" y="107">82</text>
<text x="219.2" y="107.1">R76</text>
<text x="94.8" y="109.8">Y1</text>
<text x="95.2" y="112.3">25 MHz</text>
<text x="219.7" y="111.4">110</text>
<text x="79.3" y="118.4">C144</text>
<text x="86.3" y="118.4">6.8pF</text>
<text x="129.9" y="119.3">R77</text>
<text x="136.9" y="119.1">0</text>
<text x="120.4" y="125.3">R81</text>
<text x="126.8" y="125.3">R82</text>
<text x="129.9" y="121.9">R78</text>
<text x="136.9" y="121.6">0</text>
<text x="206.8" y="125">R80</text>
<text x="206.8" y="122.5">R79</text>
<text x="213.2" y="124.1">33</text>
<text x="120.7" y="129.2">10K</text>
<text x="127" y="129.2">10K</text>
<text x="213.2" y="126.7">33</text>
<text x="206.8" y="137.7">R84</text>
<text x="206.8" y="132.7">R83</text>
<text x="213.2" y="134.3">75</text>
<text x="124.2" y="143.1">R86</text>
<text x="213.2" y="139.4">56</text>
<text x="222.4" y="142">R85</text>
<text x="124.5" y="147">10K</text>
<text x="222.9" y="146.4">110</text>
<text x="105" y="194.2">FB6</text>
<text x="117.1" y="199.4">C145</text>
<text x="117.3" y="203">DNS 10uF</text>
<text x="128.4" y="203.6">R87</text>
<text x="149.4" y="199.6">C146</text>
<text x="149.6" y="203.4">DNS .1uF</text>
<text x="128.5" y="208">DNS 10K</text>
<text x="138" y="207.7">Y2</text>
<text x="138.6" y="211.5">OE1</text>
<text x="138.6" y="214">OE2</text>
<text x="150.2" y="214">CLK#</text>
<text x="151.1" y="211.5">VDD</text>
<text x="161.9" y="213">C147</text>
<text x="168.8" y="215.5">C148</text>
<text x="169" y="213">DNS .1uF</text>
<text x="176" y="215.5">DNS .1uF</text>
<text x="136.6" y="220.4">DNS AX3DAF1-156.2500</text>
<text x="138.6" y="216.5">GND</text>
<text x="151.2" y="216.5">CLK</text>
</g>
<g font-size="1.8" fill="#008400">
<text x="204.9" y="51.4">R57</text>
<text x="204.9" y="53.9">R58</text>
<text x="204.9" y="59">R59</text>
<text x="204.9" y="61.5">R60</text>
<text x="204.9" y="69.2">R63</text>
<text x="204.9" y="66.6">R61</text>
<text x="85.6" y="105.7">6.8pF</text>
<text x="99.4" y="197.4">DNS 120 OHM 3A</text>
</g>
<text font-size="1.8" fill="#0000c2" x="89.2" y="127.7">Note: I2C Address: 0xD2</text>
<g font-size="1.4" fill="#840000">
<text x="141.8" y="46.1">7</text>
<text x="199.9" y="46.1">41</text>
<text x="141.5" y="51.2">48</text>
<text x="199.9" y="51.2">23</text>
<text x="199.9" y="53.7">24</text>
<text x="141.5" y="56.3">43</text>
<text x="199.9" y="58.8">26</text>
<text x="141.5" y="61.3">27</text>
<text x="199.9" y="61.3">25</text>
<text x="141.5" y="66.4">19</text>
<text x="141.5" y="71.5">42</text>
<text x="199.9" y="69">29</text>
<text x="199.9" y="66.4">30</text>
<text x="199.9" y="76.6">35</text>
<text x="199.9" y="74">36</text>
<text x="141.5" y="81.7">33</text>
<text x="199.9" y="81.7">38</text>
<text x="199.9" y="89.3">32</text>
<text x="199.9" y="84.2">37</text>
<text x="141.5" y="91.8">20</text>
<text x="199.9" y="91.8">31</text>
<text x="141.5" y="102">12</text>
<text x="199.9" y="96.9">17</text>
<text x="199.9" y="99.4">18</text>
<text x="199.9" y="104.5">44</text>
<text x="141.8" y="112.1">1</text>
<text x="141.8" y="109.6">2</text>
<text x="141.5" y="117.2">46</text>
<text x="141.5" y="119.8">47</text>
<text x="199.9" y="122.3">10</text>
<text x="200.3" y="124.8">9</text>
<text x="141.5" y="129.9">11</text>
<text x="200.3" y="129.9">5</text>
<text x="200.3" y="127.4">6</text>
<text x="141.5" y="137.5">13</text>
<text x="199.9" y="137.5">21</text>
<text x="200.3" y="132.5">4</text>
<text x="141.5" y="140.1">14</text>
<text x="156" y="162.7" transform="rotate(-90 156 162.7)">49</text>
<text x="163.6" y="162.3" transform="rotate(-90 163.6 162.3)">3</text>
<text x="166.1" y="162.3" transform="rotate(-90 166.1 162.3)">8</text>
<text x="168.7" y="162.7" transform="rotate(-90 168.7 162.7)">15</text>
<text x="171.2" y="162.7" transform="rotate(-90 171.2 162.7)">16</text>
<text x="173.7" y="162.7" transform="rotate(-90 173.7 162.7)">22</text>
<text x="176.3" y="162.7" transform="rotate(-90 176.3 162.7)">28</text>
<text x="178.8" y="162.7" transform="rotate(-90 178.8 162.7)">34</text>
<text x="181.4" y="162.7" transform="rotate(-90 181.4 162.7)">39</text>
<text x="183.9" y="162.7" transform="rotate(-90 183.9 162.7)">40</text>
<text x="186.4" y="162.7" transform="rotate(-90 186.4 162.7)">45</text>
</g>
<g font-size="1.4" fill="#008484">
<text x="147.1" y="46.9">VDD_REF1</text>
<text x="189.2" y="46.9">SYS_CCB</text>
<text x="147.1" y="51.9">VDD_REF2</text>
<text x="188.2" y="51.9">PCIET_LR0</text>
<text x="147.1" y="57">VDD_DDR</text>
<text x="188" y="54.5">PCIEC_LR0</text>
<text x="188.2" y="59.6">PCIET_LR1</text>
<text x="147.1" y="62.1">VDD_PCIE</text>
<text x="188" y="62.1">PCIEC_LR1</text>
<text x="147.1" y="67.2">VDD_2P048</text>
<text x="188" y="69.7">PCIEC_LR2</text>
<text x="188.2" y="67.2">PCIET_LR2</text>
<text x="147.1" y="72.3">AVDD_SYS</text>
<text x="188" y="77.3">PCIEC_LR4</text>
<text x="188.2" y="74.8">PCIET_LR4</text>
<text x="147.1" y="82.4">AVDD_PCIE</text>
<text x="188.2" y="82.4">PCIET_LR5</text>
<text x="188" y="85">PCIEC_LR5</text>
<text x="147.1" y="92.6">AVDD_125</text>
<text x="188" y="92.6">PCIEC_LR3</text>
<text x="188.2" y="90">PCIET_LR3</text>
<text x="188.1" y="97.7">CK2P048_0</text>
<text x="188.1" y="100.2">CK2P048_1</text>
<text x="147.1" y="102.7">AVDD12_24</text>
<text x="181.2" y="105.3">SEL100#_66/DDRCLK</text>
<text x="147.1" y="112.9">X2_25</text>
<text x="147.1" y="110.4">X1_25</text>
<text x="147.1" y="118">SCLK</text>
<text x="147.1" y="120.5">SDATA</text>
<text x="191.4" y="125.6">REF_2</text>
<text x="191.4" y="123.1">REF_1</text>
<text x="147.1" y="130.7">SELPCIE125#_100/REF_0</text>
<text x="191.4" y="130.7">REF_4</text>
<text x="191.4" y="128.1">REF_3</text>
<text x="191.4" y="133.2">REF_5</text>
<text x="147.1" y="138.3">FS0/USB_CLK1</text>
<text x="147.1" y="140.8">FS1/USB_CLK2</text>
<text x="192.3" y="138.3">125M</text>
<text x="156.7" y="157.1" transform="rotate(-90 156.7 157.1)">EPAD</text>
<text x="164.3" y="157.1" transform="rotate(-90 164.3 157.1)">GND_REF1</text>
<text x="166.9" y="157.1" transform="rotate(-90 166.9 157.1)">GND_REF2</text>
<text x="169.4" y="157.1" transform="rotate(-90 169.4 157.1)">GND12_24</text>
<text x="172" y="157.1" transform="rotate(-90 172 157.1)">GND_2P048</text>
<text x="174.5" y="157.1" transform="rotate(-90 174.5 157.1)">GND_125M</text>
<text x="177" y="157.1" transform="rotate(-90 177 157.1)">GND_PCIE1</text>
<text x="179.6" y="157.1" transform="rotate(-90 179.6 157.1)">GND_PCIE2</text>
<text x="182.1" y="157.1" transform="rotate(-90 182.1 157.1)">GND_PCIE3</text>
<text x="184.7" y="157.1" transform="rotate(-90 184.7 157.1)">GND_SYS</text>
<text x="187.2" y="157.1" transform="rotate(-90 187.2 157.1)">GND_DDR</text>
</g>
</svg>
